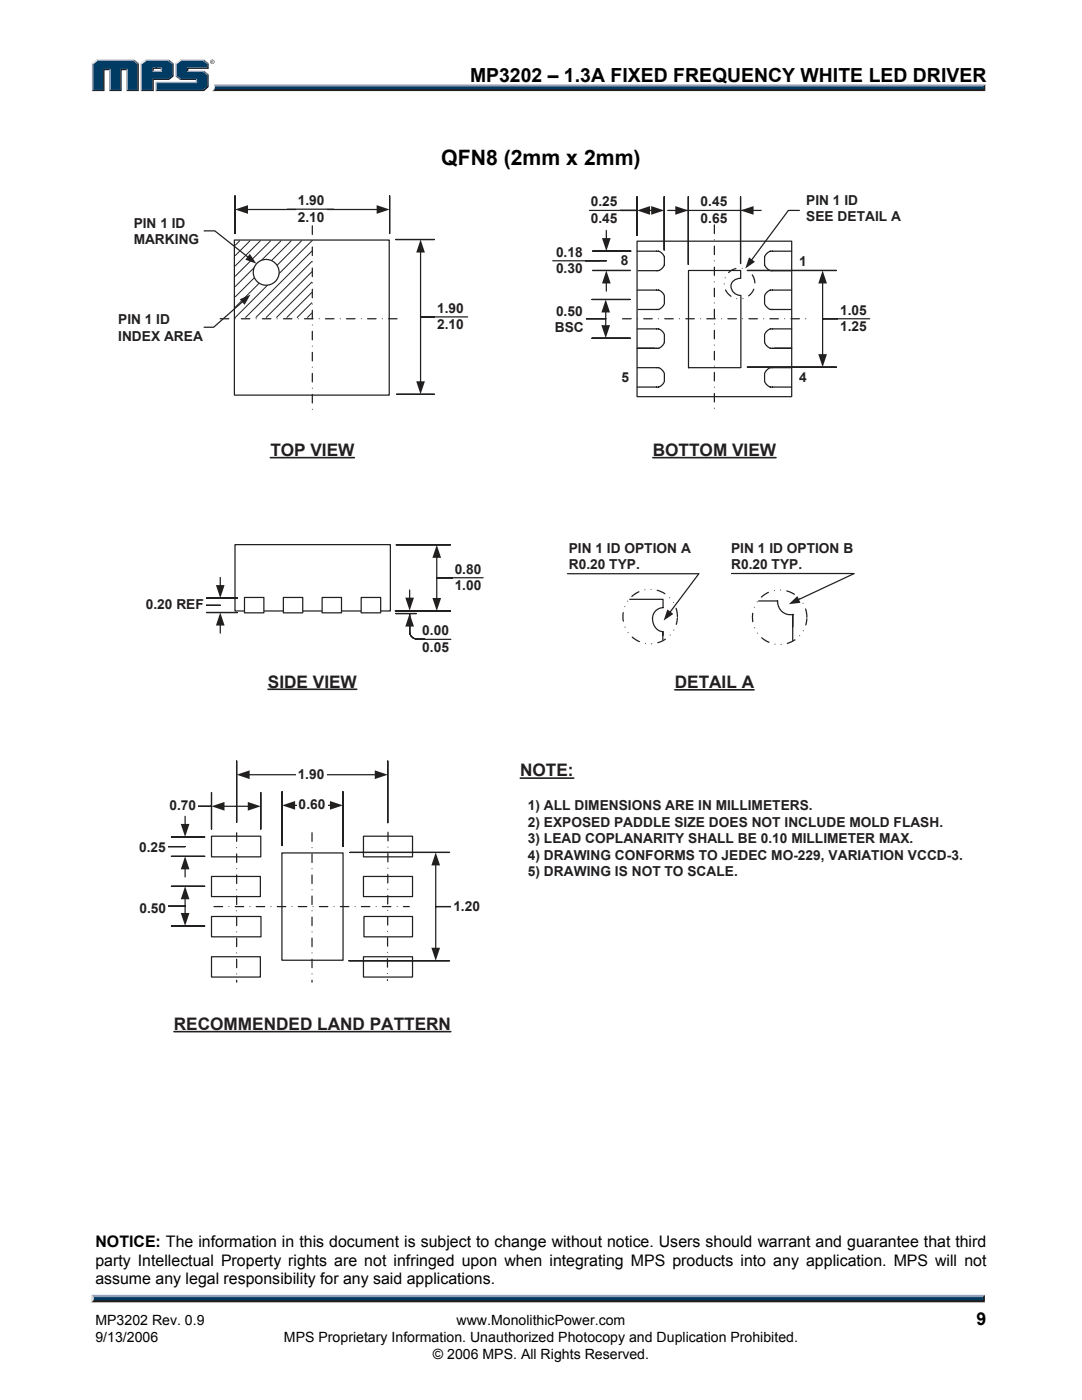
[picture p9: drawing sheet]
<svg xmlns="http://www.w3.org/2000/svg" width="216mm" height="279mm" viewBox="0 0 216 279" stroke-linecap="round" stroke-linejoin="round" font-family="sans-serif">
<path d="M42.7 16.9h153.9l-.4 .6h-153.4z" fill="#94a0b9"/>
<path d="M42.8 17.5h153.4l.4 .7h-154.3l.4-.3z" fill="#231f20"/>
<path d="M196.2 17.3l.4-.4v1.3l-.4-.4z" fill="#001339"/>
<path d="M42.9 17.3h153.3v.5h-153.4z" fill="#003b63"/>
<path d="M42.7 16.9l.2 .5a.79 .79 0 0 1-.6 .8l.1-.1a1.24 1.24 0 0 0 .3-1.2z" fill="#dcddde"/>
<path d="M30.4 14.4l.3-.3h1.3l.3 .3z" fill="#94a0b9"/>
<g fill="#003b63">
<path d="M18.6 12.8l.8-.6h7.2l.8 .6v5.1h-2v-4.1h-1.4v4.1h-2v-4.1h-1.4v4.1h-2z"/>
<path d="M28.3 12.8l.8-.6h2.2v1.3h-.9v.9h1.9v-.9h-1.3v-1.3h2.6l.8 .6v2.3l-.8 .6h-3.2v2.2h-2.1z"/>
<path d="M31.3 16.6h8v-.9h-3.2l-.9-.6v-2.3l.9-.6h4.4l.9 .6v.7h-4.1v.9h3.2l.9 .6v2.2l-.9 .7h-9.2z"/>
</g>
<path d="M35.9 12h4.8" fill="none" stroke="#94a0b9" stroke-width=".27"/>
<path d="M35 12.6l.9-.7 .2 .3-.8 .6z" fill="#dcddde"/>
<path d="M35.1 12.6v2.7" fill="none" stroke="#94a0b9" stroke-width=".27"/>
<path d="M35 15.3l.3-.2 .8 .6-.2 .3z" fill="#547194"/>
<path d="M35.9 15.8h3.4" fill="none" stroke="#001339" stroke-width=".27"/>
<g fill="#94a0b9">
<path d="M31 16.3h8.1v-.3l.2-.3v.9h-8z"/>
<path d="M31 16.3l.3 .3v1.3l-.3 .3z"/>
</g>
<path d="M37.3 13.5h4.1v-.7l.2-.2v1.2h-4v.3l-.3 .3z" fill="#001339"/>
<path d="M37.3 14.2h3.4" fill="none" stroke="#94a0b9" stroke-width=".27"/>
<path d="M40.7 14.1l.9 .7-.2 .2-.9-.6z" fill="#547194"/>
<g fill="#001339">
<path d="M31 18.2l.3-.3h9.2l.9-.7v-2.2l.2-.2v2.6l-.9 .8z"/>
<path d="M30.4 15.7h3.2l.8-.6v-2.3l.2-.2v2.7l-.9 .7h-3v2.2h-2.6l.2-.3h2.1z"/>
</g>
<path d="M33.7 11.9l.9 .7-.2 .2-.8-.6z" fill="#547194"/>
<path d="M29 12h4.7" fill="none" stroke="#94a0b9" stroke-width=".27"/>
<path d="M28.1 12.6l.9-.7 .1 .3-.8 .6z" fill="#dcddde"/>
<path d="M28.2 12.6v5.6" fill="none" stroke="#94a0b9" stroke-width=".27"/>
<path d="M32 13.8l.3-.3v.9l-.3-.3z" fill="#94a0b9"/>
<g fill="#001339">
<path d="M30.4 13.5h1.9l-.3 .3h-1.3v.3l-.3 .3z"/>
<path d="M27.4 12.8l.3-.2v5.6h-2.5l.2-.3h2z"/>
</g>
<path d="M26.8 11.9l.9 .7-.3 .2-.8-.6z" fill="#547194"/>
<path d="M19.2 12h7.6" fill="none" stroke="#94a0b9" stroke-width=".27"/>
<path d="M18.3 12.6l.9-.7 .2 .3-.8 .6z" fill="#dcddde"/>
<path d="M18.5 12.6v5.6" fill="none" stroke="#94a0b9" stroke-width=".27"/>
<path d="M20.6 13.8h1.4l-.2 .2h-.9v4.2h-2.6l.3-.3h2z" fill="#001339"/>
<path d="M21.9 13.8v4.4" fill="none" stroke="#94a0b9" stroke-width=".27"/>
<path d="M24 13.8h1.4l-.2 .2h-.9v4.2h-2.5l.2-.3h2z" fill="#001339"/>
<path d="M25.3 13.8v4.4" fill="none" stroke="#94a0b9" stroke-width=".27"/>
<path d="M40.7 11.9l.9 .7-.2 .2-.9-.6z" fill="#547194"/>
<g fill="#231f20">
<path d="M18.7 259.2h177.4l.4 .7h-178.3z"/>
<path d="M41.9 12.3a.45 .45 0 0 1 .9 0 .45 .45 0 0 1-.9 0zM42 12.3a.37 .37 0 0 0 .7 0 .37 .37 0 0 0-.7 0zM42.2 12.1l.3 .1 .1 .4-.3-.2-.1 .2zM42.3 12.2v.1h.1z"/>
</g>
<path d="M18.3 258.4h178.2l-.4 .8h-177.4z" fill="#94a0b9"/>
<path d="M196.5 258.4v1.5l-.4-.4v-.6z" fill="#001339"/>
<path d="M18.7 258.9h177.4v.6h-177.4z" fill="#003b63"/>
<path d="M18.2 258.4l.5 .5v.5l-.5 .5z" fill="#dcddde"/>
<path d="M53.9 91.3h16.8" fill="none" stroke="#221f1f" stroke-width=".32"/>
<path d="M135.3 35.7v18.4zM166.4 35.7v19.6z" fill-rule="evenodd" fill="#fff"/>
<path d="M130.3 91.3h24.5" fill="none" stroke="#221f1f" stroke-width=".32"/>
<g fill="#fff">
<path d="M117 56.1h17.8zM117 86.4h17.3z" fill-rule="evenodd"/>
<path d="M46.9 39.1v7.5zM77.7 39.1v7.5z" fill-rule="evenodd"/>
</g>
<path d="M46.9 39.1v7.5v-7.5M77.7 39.1v7.5v-7.5M49.3 41.8h26.1" fill="none" stroke="#221f1f" stroke-width=".25"/>
<g fill="#221f1f">
<path d="M46.9 41.8l2.6-.9v1.8z"/>
<path d="M75.2 40.9l2.5 .9-2.5 .9z"/>
</g>
<path d="M59.1 38h6v7.2h-6z" fill="#fff"/>
<path d="M137.3 39.3v13.5zM147.8 39.3v13.3z" fill-rule="evenodd" fill="#fff"/>
<path d="M137.3 39.3v13.5v-13.5M147.8 39.3v13.3v-13.3M133.2 42h1.8M150.1 42h1.8" fill="none" stroke="#221f1f" stroke-width=".25"/>
<g fill="#221f1f">
<path d="M134.7 41.1l2.6 .9-2.6 .9z"/>
<path d="M147.8 42l2.6-.9v1.8z"/>
</g>
<path d="M139.5 38.2h6v7.2h-6z" fill="#fff"/>
<path d="M83.9 63.2h6zM78.9 47.8h7.8zM79.1 78.7h7.6z" fill-rule="evenodd" fill="#fff"/>
<path d="M83.9 50.2v26.1M86.7 47.8h-7.8h7.8M86.7 78.7h-7.6h7.6M89.9 63.2h-6h6" fill="none" stroke="#221f1f" stroke-width=".25"/>
<g fill="#221f1f">
<path d="M83.1 76.1h1.7l-.9 2.6z"/>
<path d="M83.9 47.8l.9 2.6h-1.7z"/>
</g>
<path d="M86.9 59.4h6v7.3h-6z" fill="#fff"/>
<g fill="#221f1f">
<path d="M62.3 81.6l.1 .1-.1 .1-.1-.1zM62.2 78.7l.1-.1 .1 .1v1.7l-.1 .2-.1-.2zM62.3 77.4l.1 .1-.1 .1-.1-.1zM62.3 74.4l.1 .1v1.7l-.1 .2-.1-.2v-1.7zM62.2 73.3l.1-.1 .1 .1-.1 .1zM62.2 70.3l.1-.1 .1 .1v1.7l-.1 .2-.1-.2zM62.3 69l.1 .1-.1 .1-.1-.1zM62.3 66l.1 .1v1.7l-.1 .2-.1-.2v-1.7zM62.3 64.7l.1 .2-.1 .1-.1-.1zM62.2 61.9l.1-.1 .1 .1v1.7l-.1 .2-.1-.2zM62.3 60.5l.1 .2-.1 .1-.1-.1zM62.3 57.6l.1 .1v1.7l-.1 .2-.1-.2v-1.7zM62.3 56.3l.1 .2-.1 .1-.1-.1zM62.2 53.5l.1-.1 .1 .1v1.7l-.1 .1-.1-.1zM62.2 52.3l.1-.2 .1 .2-.1 .1zM62.2 49.3l.1-.1 .1 .1v1.7l-.1 .1-.1-.1zM62.3 47.9l.1 .2-.1 .1-.1-.1zM62.2 45l.2 .1v1.7l-.1 .1-.1-.1z"/>
<path d="M160.8 63.5l.1 .1-.1 .1-.2-.1zM157.8 63.5h1.7l.2 .1-.2 .1h-1.7l-.1-.1zM156.6 63.5l.1 .1-.1 .1-.1-.1zM153.5 63.6l.1-.1h1.7l.2 .1-.2 .1h-1.7zM152.4 63.5l.1 .1-.1 .1-.1-.1zM149.4 63.5h1.7l.2 .1-.2 .1h-1.7l-.1-.1zM148.2 63.5l.1 .1-.1 .1-.1-.1zM145.2 63.5h1.7l.2 .1-.2 .1h-1.7l-.1-.1zM143.9 63.6l.1-.1 .1 .1-.1 .1zM141 63.5h1.8l.1 .1-.1 .1h-1.8l-.1-.1zM139.8 63.5l.1 .1-.1 .1-.1-.1zM136.8 63.5h1.8l.1 .1-.1 .1h-1.8l-.1-.1zM135.6 63.5l.1 .1-.1 .1-.1-.1zM132.5 63.6l.1-.1h1.8l.1 .1-.1 .1h-1.8zM131.4 63.5l.1 .1-.1 .1-.1-.1zM128.4 63.5h1.8l.1 .1-.1 .1h-1.8l-.1-.1zM127.2 63.5l.1 .1-.1 .1-.1-.1zM124.2 63.5h1.8l.1 .1-.1 .1h-1.8z"/>
<path d="M142.4 81.5l.1-.2 .2 .2-.2 .1zM142.4 78.5l.1-.1 .2 .1v1.7l-.2 .2-.1-.2zM142.4 77.3l.1-.2 .2 .2-.2 .1zM142.4 74.3l.1-.1 .2 .1v1.7l-.2 .2-.1-.2zM142.4 73.1l.1-.2 .2 .2-.2 .1zM142.4 70.1l.1-.1 .2 .1v1.7l-.2 .2-.1-.2zM142.4 68.9l.1-.2 .2 .2-.2 .1zM142.4 65.9l.1-.1 .2 .1v1.7l-.2 .2-.1-.2zM142.4 64.7l.1-.2 .2 .2-.2 .1zM142.4 61.7l.1-.1 .2 .1v1.7l-.2 .2-.1-.2zM142.4 60.5l.1-.2 .2 .2-.2 .1zM142.4 57.5l.1-.1 .2 .1v1.7l-.2 .2-.1-.2zM142.4 56.3l.1-.2 .2 .2-.2 .1zM142.4 53.3l.1-.1 .2 .1v1.7l-.2 .2-.1-.2zM142.4 52.1l.1-.2 .2 .2-.2 .1zM142.4 49.1l.1-.1 .2 .1v1.7l-.2 .2-.1-.2zM142.4 47.9l.1-.2 .2 .2-.2 .1zM142.5 44.8l.2 .1v1.7l-.2 .2-.1-.2z"/>
</g>
<path d="M164.1 63.6l6.2 .1zM149.1 54h17.8zM149.1 73.3h17.8z" fill-rule="evenodd" fill="#fff"/>
<path d="M164.1 56.3v14.6M166.9 54h-17.8h17.8M164.1 63.6l6.2 .1zM166.9 73.3h-17.8h17.8" fill="none" stroke="#221f1f" stroke-width=".25"/>
<g fill="#221f1f">
<path d="M163.3 70.7h1.7l-.9 2.6z"/>
<path d="M164.1 54l.9 2.6h-1.7z"/>
</g>
<path d="M167.3 59.8h6v7.3h-6z" fill="#fff"/>
<path d="M164.3 63.6h9.2" fill="none" stroke="#221f1f" stroke-width=".25"/>
<path d="M113.7 63.7l7.2-.1h-7.2l-.1 .2zM118.1 59.8h7.7zM118.1 67.5h7.7z" fill-rule="evenodd" fill="#fff"/>
<path d="M118.1 59.8h7.7h-7.7M113.7 63.7l7.2-.1h-7.2l-.1 .2zM118.1 67.5h7.7h-7.7M120.9 62.1v3" fill="none" stroke="#221f1f" stroke-width=".25"/>
<g fill="#221f1f">
<path d="M120 64.9h1.7l-.8 2.6z"/>
<path d="M120.9 59.8l.8 2.6h-1.7z"/>
</g>
<path d="M110.4 60h6.5v7.3h-6.5z" fill="#fff"/>
<path d="M113.6 52h7.4zM118.3 50.1h7.6zM118.3 54h7.5z" fill-rule="evenodd" fill="#fff"/>
<path d="M113.6 52h7.4h-7.4M118.3 50.1h7.6h-7.6M118.3 54h7.5h-7.5M121 46v1.7M121 56.3v1.8" fill="none" stroke="#221f1f" stroke-width=".25"/>
<g fill="#221f1f">
<path d="M121 54l.9 2.6h-1.8z"/>
<path d="M120.1 47.5h1.8l-.9 2.6z"/>
</g>
<path d="M110.6 48.2h6v7.3h-6z" fill="#fff"/>
<path d="M40.7 46.1h2.2l6.6 5.3" fill="none" stroke="#221f1f" stroke-width=".25"/>
<path d="M49.9 50.7l1.3 1.9-2.3-.8z" fill="#221f1f"/>
<path d="M56.3 158v10.8zM68.4 158v10.9z" fill-rule="evenodd" fill="#fff"/>
<path d="M56.3 158v10.8v-10.8M68.4 158v10.9v-10.9M58.7 160.7h7.4" fill="none" stroke="#221f1f" stroke-width=".25"/>
<g fill="#221f1f">
<path d="M56.3 160.7l2.6-.8v1.7z"/>
<path d="M65.8 159.9l2.6 .8-2.6 .9z"/>
</g>
<path d="M59.3 158.5h6v4h-6z" fill="#fff"/>
<path d="M30.6 180.9l6.3-.1h-6.2l-.1 .1-.1 .4zM34.2 176.9h6.6zM34.2 184.8h6.6z" fill-rule="evenodd" fill="#fff"/>
<path d="M34.2 176.9h6.6h-6.6M36.9 179.3v3.1M30.6 180.9l6.3-.1h-6.2l-.1 .1-.1 .4zM34.2 184.8h6.6h-6.6" fill="none" stroke="#221f1f" stroke-width=".25"/>
<g fill="#221f1f">
<path d="M36.1 182.2h1.7l-.9 2.6z"/>
<path d="M36.9 176.9l.9 2.6h-1.7z"/>
</g>
<path d="M27.5 179.1h6v4h-6z" fill="#fff"/>
<path d="M30.5 169l-.1 .2 .2-.2h6.3zM34.2 167h6.6zM34.2 170.9h6.6z" fill-rule="evenodd" fill="#fff"/>
<path d="M30.5 169h6.4h-6.3l-.2 .2zM34.2 167h6.6h-6.6M34.2 170.9h6.6h-6.6M36.9 162.9v1.8M36.9 173.3v1.7" fill="none" stroke="#221f1f" stroke-width=".25"/>
<g fill="#221f1f">
<path d="M36.9 170.9l.9 2.6h-1.7z"/>
<path d="M36.1 164.4h1.7l-.9 2.6z"/>
</g>
<path d="M27.4 167h6.1v4h-6.1z" fill="#fff"/>
<path d="M34.7 205.9h55.2" fill="none" stroke="#221f1f" stroke-width=".32"/>
<path d="M47.2 151.9v12.2zM77.4 151.9v12.3z" fill-rule="evenodd" fill="#fff"/>
<path d="M47.2 151.9v12.2v-12.2M49.6 154.6h25.4M77.4 151.9v12.3v-12.3" fill="none" stroke="#221f1f" stroke-width=".25"/>
<g fill="#221f1f">
<path d="M47.2 154.6l2.6-.9v1.8z"/>
<path d="M74.8 153.7l2.6 .9-2.6 .9z"/>
</g>
<path d="M59.1 152.4h6v4h-6z" fill="#fff"/>
<path d="M103.8 155.3h10.7" fill="none" stroke="#221f1f" stroke-width=".32"/>
<path d="M57.3 41.7h9.3M110.3 52h9.2M136.4 42h12.7M159.5 42h-2.2l-7.4 9.9M84.1 63.2h9.2" fill="none" stroke="#221f1f" stroke-width=".25"/>
<path d="M149.5 51.4l1.1 .9-1.9 1.3z" fill="#221f1f"/>
<path d="M36.5 160.9h5.7zM42.2 158.2v7.3zM52 158.2v7.3z" fill-rule="evenodd" fill="#fff"/>
<path d="M42.2 158.2v7.3v-7.3M52 158.2v7.3v-7.3M36.5 160.9h5.7h-5.7M44.6 160.9h5.1" fill="none" stroke="#221f1f" stroke-width=".25"/>
<g fill="#221f1f">
<path d="M42.2 160.9l2.6-.9v1.8z"/>
<path d="M49.4 160l2.6 .9-2.6 .9z"/>
</g>
<path d="M33.5 158.7h6v4h-6z" fill="#fff"/>
<g fill="#221f1f">
<path d="M135 123.3l.2-.1 .1 .1v.3l-.2 1.1h-.2zM134.3 125.7l.2-.1 .1 .2h-.2zM133.6 126.6h.2v.2h-.2zM131.2 128.2l1.7-.7a2.38 2.38 0 0 1-1.8 .8zM130 128.4l.1 .1-.1 .1-.1-.1zM128.7 128.4l.1-.1 .1 .1-.1 .1zM126.1 127.1l.1-.1 1.5 1.1a1.91 1.91 0 0 1-1.5-.8zM125.2 126.1l.2 .1v.1h-.2zM124.7 125l.1 .1v.2l-.2-.1zM124.2 122.2l.2-.1 .1 .2-.1 1.8-.2-.5zM124.6 121l.1-.1 .1 .2-.2 .1zM125.2 119.9h.1v.1l-.1 .1zM126 118.9l.8-.6 .6-.3h.2l-1.4 1.1h-.2zM128.7 117.6l.1 .1-.1 .1-.1-.1zM129.8 117.6l.1-.1 .1 .1-.1 .2zM131 117.8l.1-.1 1 .3 .7 .4v.2l-1.7-.7zM133.6 119.2h.1v.2h-.1zM134.3 120.2h.2v.2l-.2-.1zM134.9 121.3h.1l.2 .6 .1 1.2-.1 .1-.2-.1z"/>
<path d="M160.9 123.5l.1-.2 .1 .4-.2 1.1-.2 .1zM160.2 125.8h.2v.1l-.2 .1zM159.5 126.8h.1l.1 .2h-.2zM157 128.3l1.6-.7h.1v.2a2.84 2.84 0 0 1-1.7 .6zM155.9 128.5l.1 .1-.1 .1-.2-.1zM154.5 128.5l.2-.1 .1 .2-.2 .1zM151.9 127.2l1.6 .9 .1 .1a2.98 2.98 0 0 1-1.7-.8zM151.1 126.3h.2l-.1 .2-.1-.1zM150.5 125.2h.2l-.1 .2-.2-.1zM150.1 122.4l.1-.1 .1 .1-.1 1.8-.1-.2zM150.4 121.1h.2v.1l-.1 .1zM151 120h.2v.2h-.2zM151.8 119.1l1.1-.8 .5-.1-1.4 1.1h-.2zM154.5 117.7l.1 .1-.1 .2-.1-.1zM155.8 117.6l.1 .2-.2 .1-.1-.1zM156.8 117.9l.2-.1 1 .4 .6 .3v.2zM159.4 119.3h.2v.2h-.2zM160.2 120.3h.1v.2h-.2zM160.7 121.4a2.42 2.42 0 0 1 .3 1.9l-.1-.1z"/>
</g>
<path d="M170.5 114.5l-11.3 5.2" fill="none" stroke="#221f1f" stroke-width=".25"/>
<path d="M157.4 120.6l1.7-1.6 .6 1.3z" fill="#221f1f"/>
<path d="M146 114.5h24.3" fill="none" stroke="#221f1f" stroke-width=".25"/>
<path d="M134.6 137.7h15.9" fill="none" stroke="#221f1f" stroke-width=".32"/>
<path d="M120.6 42h6.5zM127.1 39.3v7.7zM132.5 39.3v10.6z" fill-rule="evenodd" fill="#fff"/>
<path d="M127.1 39.3v7.7v-7.7M132.5 39.3v10.6v-10.6M120.6 42h6.5h-6.5M129.5 42h.6" fill="none" stroke="#221f1f" stroke-width=".25"/>
<g fill="#221f1f">
<path d="M127.1 42l2.6-.9v1.8z"/>
<path d="M129.9 41.1l2.6 .9-2.6 .9z"/>
</g>
<path d="M117.6 38.2h6v7.2h-6z" fill="#fff"/>
<path d="M48.5 60.2l-5.9 5.1h-1.9" fill="none" stroke="#221f1f" stroke-width=".25"/>
<path d="M47.8 59.7l2.2-.9-1.2 2z" fill="#221f1f"/>
<path d="M125.7 119.6h6.6v1.7M139.4 114.6l-5.7 7.6M132.3 126.8v-.7v1.6M132.3 121.3a2.39 2.39 0 0 0-2 1.6 2.39 2.39 0 0 0 .7 2.6l.8 .5 .5 .1" fill="none" stroke="#221f1f" stroke-width=".25"/>
<path d="M133.2 121.6l1.2 .9-2 1.3z" fill="#221f1f"/>
<path d="M117.6 42h9.3M127.1 48.1h30.9v31.1h-30.9zM113.2 114.5h26.3M151.4 119.9h3.8M155.2 119.9a2.6 2.6 0 0 0 3 2.7M158.2 125.1v-2.5v5.2" fill="none" stroke="#221f1f" stroke-width=".25"/>
<path d="M150.3 57.7l.1-.1a1.68 1.68 0 0 1-.8 1.4l-.3 .1zM148.2 59.4l.2 .1-.1 .2-.2-.1zM146.9 59.6l.1-.1 .1 .1-.1 .1zM144.7 57.7l1.3 1.5a1.82 1.82 0 0 1-1.3-1.5zM144.5 56.5l.1 .2-.1 .1-.1-.1zM144.6 55.4l.1-.1 .1 .2-.1 .1zM145.3 54.3l.7-.5 .8-.3h.2l-1.5 1h-.2zM148 53.5l.1-.1 .1 .2-.1 .1zM149.1 53.9h.2v.2h-.1zM150 54.7l.2 .1a2.04 2.04 0 0 1 .4 1.8z" fill="#221f1f"/>
<path d="M133.6 55.1h10zM133.6 72.8h10z" fill-rule="evenodd" fill="#fff"/>
<g fill="none" stroke="#221f1f" stroke-width=".25">
<path d="M46.8 47.9h30.9v31h-30.9zM127.2 57.9h4.2a1.88 1.88 0 0 1 1.2 1.1v1.6a1.97 1.97 0 0 1-1.2 1.2h-4.1M127.2 50.1h4.2a1.88 1.88 0 0 1 1.2 1.2v1.5a1.93 1.93 0 0 1-1.2 1.2h-4.1M137.4 54v19.4h10.4M137.4 54h10.3M147.8 55.5a1.71 1.71 0 0 0-2 1.7 1.71 1.71 0 0 0 1.9 1.7M147.8 54v1.5M147.8 58.9v14.4M158 57.9h-4.3a1.93 1.93 0 0 0-1.1 1.1v1.6a2.02 2.02 0 0 0 1.1 1.2h4.1M158 50.1h-4.3a1.93 1.93 0 0 0-1.1 1.2v1.5a1.99 1.99 0 0 0 1.1 1.2h4.1M127.2 65.6h4.2a1.88 1.88 0 0 1 1.2 1.2v1.5a1.69 1.69 0 0 1-1.6 1.2h-3.8h3.4M127.2 73.4h4.2a1.97 1.97 0 0 1 1.2 1.2v1.5a1.88 1.88 0 0 1-1.2 1.1h-4.2"/>
<path d="M158 65.6h-4.3a1.93 1.93 0 0 0-1.1 1.2v1.5a1.71 1.71 0 0 0 1.5 1.2h3.9h-3.5M158 73.4h-4.3a2.02 2.02 0 0 0-1.1 1.2v1.5a1.93 1.93 0 0 0 1.1 1.1h4.3"/>
</g>
<path d="M77.5 63.5h1.8l.1 .1-.1 .1h-1.8l-.1-.1zM76.3 63.5l.1 .1-.1 .1-.1-.1zM73.3 63.5h1.8l.1 .1-.1 .1h-1.8l-.1-.1zM72.1 63.5l.1 .1-.1 .1-.1-.1zM69.1 63.5h1.8l.1 .1-.1 .1h-1.8l-.1-.1zM67.9 63.5l.1 .1-.1 .1-.1-.1zM64.9 63.5h1.8l.1 .1-.1 .1h-1.8l-.1-.1zM63.7 63.5l.1 .1-.1 .1-.1-.1zM60.7 63.5h1.8l.1 .1-.1 .1h-1.8l-.1-.1zM59.5 63.5l.1 .1-.1 .1-.1-.1zM56.5 63.5h1.8l.1 .1-.1 .1h-1.8l-.1-.1zM55.3 63.5l.1 .1-.1 .1-.1-.1zM52.3 63.5h1.8l.1 .1-.1 .1h-1.8l-.1-.1zM51.1 63.5l.1 .1-.1 .1-.1-.1zM48.1 63.5h1.8l.1 .1-.1 .1h-1.8l-.1-.1zM46.9 63.5l.1 .1-.1 .1-.1-.1zM43.9 63.5h1.8l.1 .1-.1 .1h-1.7z" fill="#221f1f"/>
<g fill="none" stroke="#231f20" stroke-width=".2">
<path d="M47.8 48.1l-.8 .8M49.9 48.1l-2.9 2.9M51.9 48.1l-4.9 5M54 48.1l-7 7M56 48.1l-9 9.1M58.1 48.1l-11.1 11.1M60.2 48.1l-13.2 13.2M62.2 48.1l-15.2 15.2M62.2 50.1l-13.2 13.2M62.2 52.2l-11.1 11.1M62.2 54.2l-9.1 9.1M62.2 56.3l-7 7"/>
<path d="M62.2 58.4l-5 4.9M62.2 60.4l-2.9 2.9M62.2 62.5l-.8 .8"/>
</g>
<circle cx="53.1" cy="54.4" r="2.58" fill="#fff"/>
<circle cx="53.1" cy="54.4" r="2.58" fill="none" stroke="#221f1f" stroke-width=".25"/>
<path d="M53.5 137.6h17.7" fill="none" stroke="#221f1f" stroke-width=".32"/>
<path d="M87.1 115.3h6.3zM79.1 108.7h10.8zM78.9 121.9h11z" fill-rule="evenodd" fill="#fff"/>
<path d="M87.1 111.1v8.4M89.9 108.7h-10.8h10.8M93.4 115.3h-6.3h6.3M89.9 121.9h-11h11" fill="none" stroke="#221f1f" stroke-width=".25"/>
<g fill="#221f1f">
<path d="M87.1 108.7l.9 2.6h-1.7z"/>
<path d="M86.3 119.3h1.7l-.9 2.6z"/>
</g>
<path d="M90.4 111.5h6v7.3h-6z" fill="#fff"/>
<path d="M83.8 127.6h6.2" fill="none" stroke="#221f1f" stroke-width=".25"/>
<path d="M81.7 122.4v3.7a1.49 1.49 0 0 0 1.5 1.5h1.5h-1.5a1.5 1.5 0 0 1-1.5-1.5zM79 121.9h4.5zM79 122.4h4.1z" fill-rule="evenodd" fill="#fff"/>
<path d="M81.7 117.8v1.7M79 121.9h4.5h-4.5M79 122.4h4.1h-4.1M81.7 122.4v3.7a1.49 1.49 0 0 0 1.5 1.5h1.5h-1.5a1.49 1.49 0 0 1-1.5-1.5zM81.7 124.8v1.8" fill="none" stroke="#221f1f" stroke-width=".25"/>
<g fill="#221f1f">
<path d="M81.7 122.4l.9 2.6h-1.7z"/>
<path d="M80.9 119.3h1.7l-.9 2.6z"/>
</g>
<path d="M34.9 120.8h9.1zM41.2 119.4h6.2zM41.2 122.2h6.2z" fill-rule="evenodd" fill="#fff"/>
<path d="M41.2 119.4h6.2h-6.2M44 115.2v1.8M34.9 120.8h9.1h-9.1M41.2 122.2h6.2h-6.2M44 124.6v1.8" fill="none" stroke="#221f1f" stroke-width=".25"/>
<g fill="#221f1f">
<path d="M44 122.2l.8 2.6h-1.7z"/>
<path d="M43.1 116.8h1.7l-.8 2.6z"/>
</g>
<path d="M28.7 118.6h12.3v4h-12.3z" fill="#fff"/>
<path d="M46.9 108.7h31v13.2h-31zM87.1 115.3h9.3" fill="none" stroke="#221f1f" stroke-width=".25"/>
<g fill="#fff">
<path d="M72.1 119.3h3.9v3h-3.9z"/>
<path d="M64.3 119.3h3.9v3h-3.9z"/>
<path d="M56.5 119.3h3.9v3h-3.9z"/>
<path d="M48.8 119.3h3.9v3h-3.9z"/>
</g>
<path d="M48.8 119.2h3.9v3.1h-3.9zM56.5 119.2h3.9v3.1h-3.9zM64.3 119.2h3.8v3.1h-3.8zM72.1 119.2h3.9v3.1h-3.9z" fill="none" stroke="#221f1f" stroke-width=".25"/>
<path d="M86.9 180.9h6.2zM69.8 170.1h19.9zM69.6 191.7h20.1z" fill-rule="evenodd" fill="#fff"/>
<path d="M86.9 172.5v16.9M89.7 170.1h-19.9h19.9M86.9 180.9h6.2zM89.7 191.7h-20.1h20.1" fill="none" stroke="#221f1f" stroke-width=".25"/>
<g fill="#221f1f">
<path d="M86.1 189.1h1.7l-.9 2.6z"/>
<path d="M86.9 170.1l.9 2.6h-1.7z"/>
</g>
<path d="M90.1 178.7h6.1v4h-6.1z" fill="#fff"/>
<path d="M54 171.5h10.4zM54 189.9h10.4z" fill-rule="evenodd" fill="#fff"/>
<g fill="#221f1f">
<path d="M80.4 180.9l.1-.1h1.2l.1 .1-.1 .2h-1.2zM79.1 180.9l.2-.1 .1 .1-.1 .2zM76.2 180.9l.1-.1h1.7l.1 .1-.1 .2h-1.7zM74.9 180.9l.2-.1 .1 .1-.1 .2zM72 180.9l.1-.1h1.7l.1 .1-.1 .2h-1.7zM70.7 180.9l.2-.1 .1 .1-.1 .2zM67.9 180.8h1.7l.1 .1-.1 .2h-1.7l-.1-.2zM66.5 180.9l.2-.1 .1 .1-.1 .2zM63.7 180.8h1.7l.1 .1-.1 .2h-1.7l-.1-.2zM62.3 180.9l.2-.1 .1 .1-.1 .2zM59.4 180.9l.1-.1h1.7l.2 .1-.2 .2h-1.7zM58.1 180.9l.2-.1 .1 .1-.1 .2zM55.2 180.9l.1-.1h1.7l.2 .1-.2 .2h-1.7zM54.1 180.8l.1 .1-.1 .2-.2-.2zM51 180.9l.1-.1h1.7l.2 .1-.2 .2h-1.7zM49.8 180.9l.1-.1 .1 .1-.1 .2zM46.8 180.9l.1-.1h1.7l.2 .1-.2 .2h-1.7zM45.6 180.9l.1-.1 .1 .1-.1 .2zM42.6 180.8h1.8l.2 .1-.2 .2h-1.7z"/>
<path d="M62.3 195.5l.1 .1-.1 .5-.2-.1zM62.3 194.3l.1 .1-.1 .1-.2-.1zM62.3 191.3l.1 .1v1.7l-.1 .2-.2-.2v-1.7zM62.1 190.2l.2-.1 .1 .1-.1 .1zM62.3 187.1l.1 .1v1.7l-.1 .2-.2-.2v-1.7zM62.1 186l.2-.1 .1 .1-.1 .1zM62.3 182.9l.1 .1v1.7l-.1 .2-.2-.2v-1.7zM62.3 181.6l.1 .2-.1 .1-.2-.1zM62.3 178.7l.1 .1v1.7l-.1 .2-.2-.2v-1.7zM62.3 177.4l.1 .2-.1 .1-.2-.1zM62.3 174.5l.1 .1v1.7l-.1 .2-.2-.2v-1.7zM62.3 173.2l.1 .2-.1 .1-.2-.1zM62.3 170.3l.1 .1v1.7l-.1 .2-.2-.2v-1.7zM62.1 169.2l.2-.2 .1 .2-.1 .1zM62.2 166.1l.2 .1v1.7l-.1 .2-.2-.2z"/>
</g>
<path d="M42.2 174.9h9.8v4h-9.8zM42.2 182.9h9.9v4.1h-9.9z" fill="none" stroke="#221f1f" stroke-width=".25"/>
<g fill="#221f1f">
<path d="M47.2 195.5l.1 .1-.1 .5-.1-.1zM47.2 194.3l.1 .1-.1 .1-.1-.1zM47.2 191.3l.1 .1v1.7l-.1 .2-.1-.2v-1.7zM47.1 190.2l.1-.1 .1 .1-.1 .1zM47.2 187.1l.1 .1v1.7l-.1 .2-.1-.2v-1.7zM47.1 186l.1-.1 .1 .1-.1 .1zM47.2 182.9l.1 .1v1.7l-.1 .2-.1-.2v-1.7zM47.2 181.6l.1 .2-.1 .1-.1-.1zM47.2 178.7l.1 .1v1.7l-.1 .2-.1-.2v-1.7zM47.2 177.4l.1 .2-.1 .1-.1-.1zM47.2 174.5l.1 .1v1.7l-.1 .2-.1-.2v-1.7zM47.2 173.2l.1 .2-.1 .1-.1-.1zM47.2 170.3l.1 .1v1.7l-.1 .2-.1-.2v-1.7zM47.1 169.2l.1-.2 .1 .2-.1 .1zM47.1 166.1l.2 .1v1.7l-.1 .2-.1-.2z"/>
<path d="M77.3 195.4l.1 .1-.1 .3-.1-.1zM77.2 194.3l.1-.2 .1 .2-.1 .1zM77.2 191.3l.1-.1 .1 .1v1.7l-.1 .2-.1-.2zM77.2 190.1l.1-.2 .2 .2-.2 .1zM77.2 187.1l.1-.1 .2 .1v1.7l-.2 .2-.1-.2zM77.2 185.9l.2-.2 .1 .2-.2 .1zM77.4 182.8l.1 .1v1.7l-.1 .2-.2-.2v-1.7zM77.4 181.5l.1 .2-.1 .1-.2-.1zM77.4 178.6l.1 .1v1.7l-.1 .2-.2-.2 .1-1.7zM77.4 177.3l.1 .2-.1 .1-.1-.1zM77.4 174.4l.1 .1v1.7l-.1 .2-.1-.2v-1.7zM77.4 173.1l.1 .2-.1 .1-.1-.1zM77.4 170.2l.1 .1v1.7l-.1 .2-.1-.2v-1.7zM77.3 169.1l.1-.2 .1 .2-.1 .1zM77.3 166l.2 .1v1.7l-.1 .2-.1-.2z"/>
</g>
<path d="M42.2 166.9h9.8v4.1h-9.8zM56.3 170.2h12.2v21.4h-12.2zM72.5 166.9h9.8v4.1h-9.8zM72.5 174.9h9.8v4h-9.8zM42.2 190.9h9.8v4.1h-9.8zM72.5 190.9h9.8v4.1h-9.8zM72.6 182.9h9.7v4.1h-9.7z" fill="none" stroke="#221f1f" stroke-width=".25"/>
<text font-size="4.2" x="88.1" y="33">QFN8 (2mm x 2mm)</text>
<text font-size="3.9" x="93.8" y="16.3">MP3202 – 1.3A FIXED FREQUENCY WHITE LED DRIVER</text>
<text font-size="3.5" x="194.9" y="264.5">9</text>
<g font-size="3.4" fill="#231f20">
<text x="53.9" y="91">TOP VIEW</text>
<text x="130.3" y="91">BOTTOM VIEW</text>
<text x="53.5" y="137.2">SIDE VIEW</text>
<text x="134.6" y="137.3">DETAIL A</text>
<text x="103.8" y="154.9">NOTE:</text>
<text x="34.7" y="205.6">RECOMMENDED LAND PATTERN</text>
</g>
<g font-size="3.2">
<text x="19" y="249">NOTICE: The information in this document is subject to change without notice. Users should warrant and guarantee that third</text>
<text x="19" y="252.6">party Intellectual Property rights are not infringed upon when integrating MPS products into any application. MPS will not</text>
<text x="19" y="256.3">assume any legal responsibility for any said applications.</text>
</g>
<g font-size="2.8">
<text x="19" y="267.9">9/13/2006</text>
<text x="19" y="264.5">MP3202 Rev. 0.9</text>
<text x="56.7" y="267.9">MPS Proprietary Information. Unauthorized Photocopy and Duplication Prohibited.</text>
<text x="91.1" y="264.5">www.MonolithicPower.com</text>
<text x="86.4" y="271.1">© 2006 MPS. All Rights Reserved.</text>
</g>
<g font-size="2.7" fill="#231f20">
<text x="59.4" y="41">1.90</text>
<text x="117.9" y="41.2">0.25</text>
<text x="139.8" y="41.2">0.45</text>
<text x="160.9" y="40.8">PIN 1 ID</text>
<text x="26.7" y="45.5">PIN 1 ID</text>
<text x="59.4" y="44.3">2.10</text>
<text x="117.9" y="44.5">0.45</text>
<text x="139.8" y="44.5">0.65</text>
<text x="160.9" y="44.1">SEE DETAIL A</text>
<text x="26.7" y="48.7">MARKING</text>
<text x="110.9" y="51.2">0.18</text>
<text x="123.9" y="52.9">8</text>
<text x="159.5" y="53">1</text>
<text x="110.9" y="54.5">0.30</text>
<text x="23.6" y="64.7">PIN 1 ID</text>
<text x="87.2" y="62.4">1.90</text>
<text x="87.2" y="65.7">2.10</text>
<text x="110.9" y="63">0.50</text>
<text x="167.6" y="62.9">1.05</text>
<text x="23.6" y="68">INDEX AREA</text>
<text x="110.7" y="66.3">BSC</text>
<text x="167.6" y="66.2">1.25</text>
<text x="124" y="76.2">5</text>
<text x="159.5" y="76.2">4</text>
<text x="113.5" y="110.3">PIN 1 ID OPTION A</text>
<text x="113.5" y="113.6">R0.20 TYP.</text>
<text x="145.9" y="110.3">PIN 1 ID OPTION B</text>
<text x="145.9" y="113.6">R0.20 TYP.</text>
<text x="90.7" y="114.5">0.80</text>
<text x="90.7" y="117.8">1.00</text>
<text x="29.1" y="121.6">0.20 REF</text>
<text x="84.3" y="126.8">0.00</text>
<text x="84.3" y="130.1">0.05</text>
<text x="59.4" y="155.4">1.90</text>
<text x="33.8" y="161.7">0.70</text>
<text x="59.6" y="161.6">0.60</text>
<text x="105.3" y="161.7">1) ALL DIMENSIONS ARE IN MILLIMETERS.</text>
<text x="105.3" y="165">2) EXPOSED PADDLE SIZE DOES NOT INCLUDE MOLD FLASH.</text>
<text x="27.8" y="170">0.25</text>
<text x="105.3" y="168.3">3) LEAD COPLANARITY SHALL BE 0.10 MILLIMETER MAX.</text>
<text x="105.3" y="171.6">4) DRAWING CONFORMS TO JEDEC MO-229, VARIATION VCCD-3.</text>
<text x="105.3" y="174.9">5) DRAWING IS NOT TO SCALE.</text>
<text x="27.8" y="182.1">0.50</text>
<text x="90.5" y="181.7">1.20</text>
</g>
</svg>
